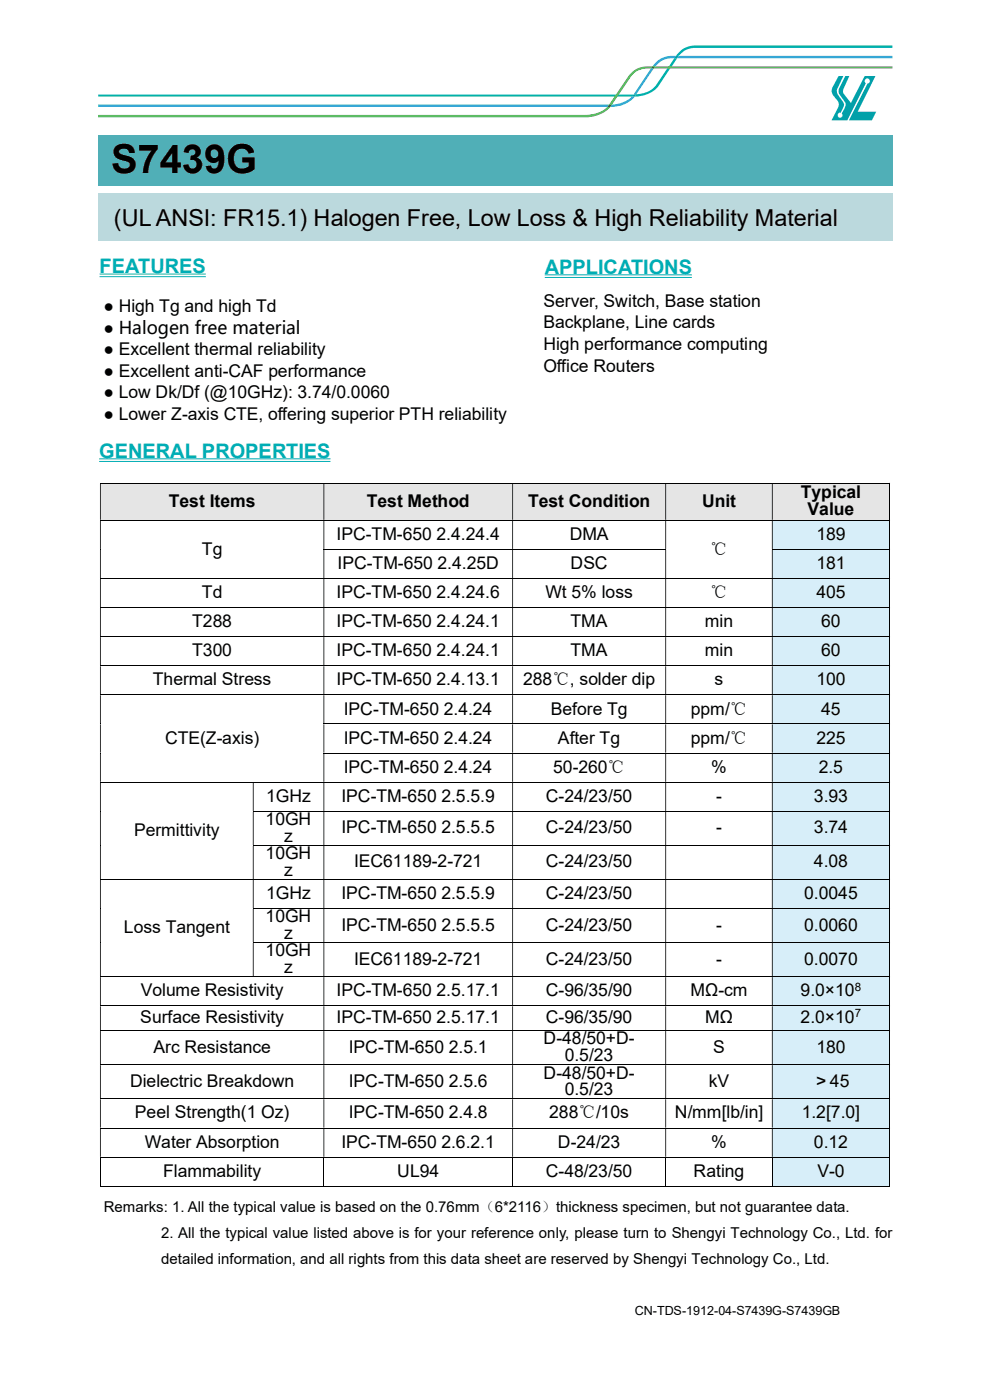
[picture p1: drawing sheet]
<svg xmlns="http://www.w3.org/2000/svg" width="210mm" height="297mm" viewBox="0 0 210 297" stroke-linecap="round" stroke-linejoin="round" font-family="sans-serif">
<path d="M20.8 40.9h168.5v10.1h-168.5z" fill="#bbd9dd"/>
<path d="M20.8 28.7h168.5v10.7h-168.5z" fill="#50afb7"/>
<path d="M20.8 24.4h103.3a5.8 5.8 0 0 0 5.7-3.1l3.4-5a5.2 5.2 0 0 1 5.2-2.2h50.9v.4h-51.9a5 5 0 0 0-4.5 3.1l-2.1 3.2a7.4 7.4 0 0 1-2.3 2.8 11.6 11.6 0 0 1-7 1.3h-100.7z" fill="#5cb531"/>
<path d="M20.8 20.1v.4h13.1h96.4l.3-.4zM131.2 20.1l-.3 .4h3.2l.3-.4zM135 20l-.3 .5a6.6 6.6 0 0 0 5-2.3l2.5-3.7h-.6l-1.5 2.2a5.4 5.4 0 0 1-5.1 3.3zM143 12.4l-1.1 1.7h.6l1.1-1.7zM144.2 11l-.8 .9h.6a4.4 4.4 0 0 1 3.5-1.7h41.8v-.5h-41.7a4.7 4.7 0 0 0-3.4 1.3z" fill="#00b1a9"/>
<path d="M130.6 20.1l-.3 .4h.6l.3-.4zM141.9 14.1l-.3 .4h.6l.3-.4z" fill="#009f41"/>
<path d="M20.8 22.2v.5h107.6a.59 .59 0 0 0 .8-.5zM129.8 22.2l-.3 .5a6.4 6.4 0 0 0 5.2-2.2h-.6a6.5 6.5 0 0 1-4.3 1.7zM138.1 14.5l-3.7 5.6 .6-.1 3.7-5.5zM139.2 13.2l-.8 .9h.6a4.4 4.4 0 0 1 4-1.7l.4-.5a5.2 5.2 0 0 0-4.2 1.3zM144 11.9l-.4 .5h45.7v-.5z" fill="#2fa8e1"/>
<path d="M129.2 22.2l-.3 .5h.6l.3-.5zM138.4 14.1l-.3 .4h.6l.3-.4z" fill="#00933f"/>
<path d="M134.4 20.1l-.3 .4a.63 .63 0 0 0 .9-.5zM143.4 11.9l-.4 .5h.6l.4-.5z" fill="#00959f"/>
<path d="M177.9 16.1h1l-1.2 2.6a1.75 1.75 0 0 0 .5 2.1l.6 .8a1.46 1.46 0 0 1-.2 1.8l-.3 .6a.51 .51 0 0 0-.6 .5 .51 .51 0 0 0 .8 .4 .59 .59 0 0 0 .1-.9 2.87 2.87 0 0 0 .7-2.3l-1.3-1.8a1.95 1.95 0 0 1 .4-1.9l.9-1.9h.9l-1.2 2.7a1.18 1.18 0 0 0 .3 1.5l1.2 1.5 2.9-5.7h2.3l-3.8 7.6h4l-.9 1.8h-4.9l3.9-7.8a.55 .55 0 0 0 .5-.7 .55 .55 0 0 0-.9-.2 .55 .55 0 0 0 .1 .9l-4 7.8h-3.3l1.3-2.6a1.55 1.55 0 0 0-.4-2l-.6-.7a2.1 2.1 0 0 1 .3-2.3z" fill="#00a0ab"/>
<g fill="#e5e5e5">
<path d="M21.4 102.6h47.2v7.7h-47.2z"/>
<path d="M23.2 104.7h43.6v3.5h-43.6z"/>
<path d="M68.8 102.6h39.8v7.7h-39.8z"/>
<path d="M70.6 104.7h36.2v3.5h-36.2z"/>
<path d="M108.8 102.6h32.3v7.7h-32.3z"/>
<path d="M110.6 104.7h28.7v3.5h-28.7z"/>
<path d="M141.3 102.6h22.4v7.7h-22.4z"/>
<path d="M143.1 104.7h18.8v3.5h-18.8z"/>
<path d="M163.9 102.6h24.7v7.7h-24.7z"/>
<path d="M165.7 102.9h21.1v3.6h-21.1z"/>
<path d="M165.7 106.5h21.1v3.5h-21.1z"/>
</g>
<path d="M21.2 102.5h167.4M188.7 102.6v7.7" fill="none" stroke="#000" stroke-width=".21"/>
<path d="M188.6 102.4h.2v.2h-.2zM21.2 102.6h.2v7.7h-.2zM68.6 102.6h.2v7.7h-.2zM108.7 102.6h.1v7.7h-.1zM141.1 102.6h.2v7.7h-.2zM163.7 102.6h.2v7.7h-.2z" fill-rule="evenodd" fill="#000"/>
<g fill="#fff">
<path d="M21.4 110.5h47.2v12.1h-47.2z"/>
<path d="M23.2 114.8h43.6v3.5h-43.6z"/>
<path d="M68.8 110.5h39.8v6h-39.8z"/>
<path d="M70.6 111.7h36.2v3.5h-36.2z"/>
<path d="M108.8 110.5h32.3v6h-32.3z"/>
<path d="M110.6 111.7h28.7v3.5h-28.7z"/>
<path d="M141.3 110.5h22.4v12.1h-22.4z"/>
<path d="M143.1 114.8h18.8v3.5h-18.8z"/>
</g>
<g fill="#d7eef9">
<path d="M163.9 110.5h24.7v6h-24.7z"/>
<path d="M165.7 111.7h21.1v3.5h-21.1z"/>
</g>
<path d="M21.2 110.4h167.4M188.7 110.4v6.1" fill="none" stroke="#000" stroke-width=".21"/>
<path d="M188.6 110.3h.2v.1h-.2zM21.2 110.4h.2v6.1h-.2zM68.6 110.4h.2v6.1h-.2zM108.7 110.4h.1v6.1h-.1zM141.1 110.4h.2v6.1h-.2zM163.7 110.4h.2v6.1h-.2z" fill-rule="evenodd" fill="#000"/>
<g fill="#fff">
<path d="M68.8 116.6h39.8v6h-39.8z"/>
<path d="M70.6 117.9h36.2v3.5h-36.2z"/>
<path d="M108.8 116.6h32.3v6h-32.3z"/>
<path d="M110.6 117.9h28.7v3.5h-28.7z"/>
</g>
<g fill="#d7eef9">
<path d="M163.9 116.6h24.7v6h-24.7z"/>
<path d="M165.7 117.9h21.1v3.5h-21.1z"/>
</g>
<path d="M21.2 116.5h.2v.1h-.2zM141.1 116.5h.2v.1h-.2z" fill="#000"/>
<path d="M68.6 116.5h72.5M163.7 116.5h24.9M188.7 116.6v6" fill="none" stroke="#000" stroke-width=".21"/>
<path d="M188.6 116.5h.2v.1h-.2zM21.2 116.6h.2v6h-.2zM68.6 116.6h.2v6h-.2zM108.7 116.6h.1v6h-.1zM141.1 116.6h.2v6h-.2zM163.7 116.6h.2v6h-.2z" fill-rule="evenodd" fill="#000"/>
<g fill="#fff">
<path d="M21.4 122.8h47.2v6h-47.2z"/>
<path d="M23.2 124h43.6v3.6h-43.6z"/>
<path d="M68.8 122.8h39.8v6h-39.8z"/>
<path d="M70.6 124h36.2v3.6h-36.2z"/>
<path d="M108.8 122.8h32.3v6h-32.3z"/>
<path d="M110.6 124h28.7v3.6h-28.7z"/>
<path d="M141.3 122.8h22.4v6h-22.4z"/>
<path d="M143.1 124h18.8v3.6h-18.8z"/>
</g>
<g fill="#d7eef9">
<path d="M163.9 122.8h24.7v6h-24.7z"/>
<path d="M165.7 124h21.1v3.6h-21.1z"/>
</g>
<path d="M21.2 122.7h167.4M188.7 122.8v6" fill="none" stroke="#000" stroke-width=".21"/>
<path d="M188.6 122.6h.2v.2h-.2zM21.2 122.8h.2v6h-.2zM68.6 122.8h.2v6h-.2zM108.7 122.8h.1v6h-.1zM141.1 122.8h.2v6h-.2zM163.7 122.8h.2v6h-.2z" fill-rule="evenodd" fill="#000"/>
<g fill="#fff">
<path d="M21.4 129h47.2v6h-47.2z"/>
<path d="M23.2 130.2h43.6v3.6h-43.6z"/>
<path d="M68.8 129h39.8v6h-39.8z"/>
<path d="M70.6 130.2h36.2v3.6h-36.2z"/>
<path d="M108.8 129h32.3v6h-32.3z"/>
<path d="M110.6 130.2h28.7v3.6h-28.7z"/>
<path d="M141.3 129h22.4v6h-22.4z"/>
<path d="M143.1 130.2h18.8v3.6h-18.8z"/>
</g>
<g fill="#d7eef9">
<path d="M163.9 129h24.7v6h-24.7z"/>
<path d="M165.7 130.2h21.1v3.6h-21.1z"/>
</g>
<path d="M21.2 128.9h167.4M188.7 129v6" fill="none" stroke="#000" stroke-width=".21"/>
<path d="M188.6 128.8h.2v.2h-.2zM21.2 129h.2v6h-.2zM68.6 129h.2v6h-.2zM108.7 129h.1v6h-.1zM141.1 129h.2v6h-.2zM163.7 129h.2v6h-.2z" fill-rule="evenodd" fill="#000"/>
<g fill="#fff">
<path d="M21.4 135.2h47.2v6h-47.2z"/>
<path d="M23.2 136.4h43.6v3.5h-43.6z"/>
<path d="M68.8 135.2h39.8v6h-39.8z"/>
<path d="M70.6 136.4h36.2v3.5h-36.2z"/>
<path d="M108.8 135.2h32.3v6h-32.3z"/>
<path d="M110.6 136.4h28.7v3.5h-28.7z"/>
<path d="M141.3 135.2h22.4v6h-22.4z"/>
<path d="M143.1 136.4h18.8v3.5h-18.8z"/>
</g>
<g fill="#d7eef9">
<path d="M163.9 135.2h24.7v6h-24.7z"/>
<path d="M165.7 136.4h21.1v3.5h-21.1z"/>
</g>
<path d="M21.2 135.1h167.4M188.7 135.2v6" fill="none" stroke="#000" stroke-width=".21"/>
<path d="M188.6 135h.2v.2h-.2zM21.2 135.2h.2v6h-.2zM68.6 135.2h.2v6h-.2zM108.7 135.2h.1v6h-.1zM141.1 135.2h.2v6h-.2zM163.7 135.2h.2v6h-.2z" fill-rule="evenodd" fill="#000"/>
<g fill="#fff">
<path d="M21.4 141.4h47.2v5.9h-47.2z"/>
<path d="M23.2 142.6h43.6v3.5h-43.6z"/>
<path d="M68.8 141.4h39.8v5.9h-39.8z"/>
<path d="M70.6 142.6h36.2v3.5h-36.2z"/>
<path d="M108.8 141.4h32.3v5.9h-32.3z"/>
<path d="M110.6 142.6h28.7v3.5h-28.7z"/>
<path d="M141.3 141.4h22.4v5.9h-22.4z"/>
<path d="M143.1 142.6h18.8v3.5h-18.8z"/>
</g>
<g fill="#d7eef9">
<path d="M163.9 141.4h24.7v5.9h-24.7z"/>
<path d="M165.7 142.6h21.1v3.5h-21.1z"/>
</g>
<path d="M21.2 141.3h167.4M188.7 141.4v5.9" fill="none" stroke="#000" stroke-width=".21"/>
<path d="M188.6 141.2h.2v.2h-.2zM21.2 141.4h.2v5.9h-.2zM68.6 141.4h.2v5.9h-.2zM108.7 141.4h.1v5.9h-.1zM141.1 141.4h.2v5.9h-.2zM163.7 141.4h.2v5.9h-.2z" fill-rule="evenodd" fill="#000"/>
<g fill="#fff">
<path d="M21.4 147.5h47.2v18.4h-47.2z"/>
<path d="M23.2 154.9h43.6v3.6h-43.6z"/>
<path d="M68.8 147.5h39.8v6h-39.8z"/>
<path d="M70.6 148.8h36.2v3.5h-36.2z"/>
<path d="M108.8 147.5h32.3v6h-32.3z"/>
<path d="M110.6 148.8h28.7v3.5h-28.7z"/>
<path d="M141.3 147.5h22.4v6h-22.4z"/>
<path d="M143.1 148.8h18.8v3.5h-18.8z"/>
</g>
<g fill="#d7eef9">
<path d="M163.9 147.5h24.7v6h-24.7z"/>
<path d="M165.7 148.8h21.1v3.5h-21.1z"/>
</g>
<path d="M21.2 147.4h167.4M188.7 147.5v6" fill="none" stroke="#000" stroke-width=".21"/>
<path d="M188.6 147.3h.2v.2h-.2zM21.2 147.5h.2v6h-.2zM68.6 147.5h.2v6h-.2zM108.7 147.5h.1v6h-.1zM141.1 147.5h.2v6h-.2zM163.7 147.5h.2v6h-.2z" fill-rule="evenodd" fill="#000"/>
<g fill="#fff">
<path d="M68.8 153.7h39.8v6h-39.8z"/>
<path d="M70.6 154.9h36.2v3.6h-36.2z"/>
<path d="M108.8 153.7h32.3v6h-32.3z"/>
<path d="M110.6 154.9h28.7v3.6h-28.7z"/>
<path d="M141.3 153.7h22.4v6h-22.4z"/>
<path d="M143.1 154.9h18.8v3.6h-18.8z"/>
</g>
<g fill="#d7eef9">
<path d="M163.9 153.7h24.7v6h-24.7z"/>
<path d="M165.7 154.9h21.1v3.6h-21.1z"/>
</g>
<path d="M21.2 153.5h.2v.2h-.2z" fill="#000"/>
<path d="M68.6 153.6h120M188.7 153.7v6" fill="none" stroke="#000" stroke-width=".21"/>
<path d="M188.6 153.5h.2v.2h-.2zM21.2 153.7h.2v6h-.2zM68.6 153.7h.2v6h-.2zM108.7 153.7h.1v6h-.1zM141.1 153.7h.2v6h-.2zM163.7 153.7h.2v6h-.2z" fill-rule="evenodd" fill="#000"/>
<g fill="#fff">
<path d="M68.8 159.9h39.8v6h-39.8z"/>
<path d="M70.6 161.1h36.2v3.5h-36.2z"/>
<path d="M108.8 159.9h32.3v6h-32.3z"/>
<path d="M110.6 161.1h28.7v3.5h-28.7z"/>
<path d="M141.3 159.9h22.4v6h-22.4z"/>
<path d="M143.1 161.1h18.8v3.5h-18.8z"/>
</g>
<g fill="#d7eef9">
<path d="M163.9 159.9h24.7v6h-24.7z"/>
<path d="M165.7 161.1h21.1v3.5h-21.1z"/>
</g>
<path d="M21.2 159.7h.2v.2h-.2z" fill="#000"/>
<path d="M68.6 159.8h120M188.7 159.9v6" fill="none" stroke="#000" stroke-width=".21"/>
<path d="M188.6 159.7h.2v.2h-.2zM21.2 159.9h.2v6h-.2zM68.6 159.9h.2v6h-.2zM108.7 159.9h.1v6h-.1zM141.1 159.9h.2v6h-.2zM163.7 159.9h.2v6h-.2z" fill-rule="evenodd" fill="#000"/>
<g fill="#fff">
<path d="M21.4 166h32.2v20.5h-32.2z"/>
<path d="M23.2 174.5h28.6v3.5h-28.6z"/>
<path d="M53.8 166h14.8v6h-14.8z"/>
<path d="M55.6 167.3h11.2v3.5h-11.2z"/>
<path d="M68.8 166h39.8v6h-39.8z"/>
<path d="M70.6 167.3h36.2v3.5h-36.2z"/>
<path d="M108.8 166h32.3v6h-32.3z"/>
<path d="M110.6 167.3h28.7v3.5h-28.7z"/>
<path d="M141.3 166h22.4v6h-22.4z"/>
<path d="M143.1 167.3h18.8v3.5h-18.8z"/>
</g>
<g fill="#d7eef9">
<path d="M163.9 166h24.7v6h-24.7z"/>
<path d="M165.7 167.3h21.1v3.5h-21.1z"/>
</g>
<path d="M21.2 165.9h167.4M188.7 166v6" fill="none" stroke="#000" stroke-width=".21"/>
<path d="M188.6 165.9h.2v.1h-.2zM21.2 166h.2v6h-.2zM53.6 166h.2v6h-.2zM68.6 166h.2v6h-.2zM108.7 166h.1v6h-.1zM141.1 166h.2v6h-.2zM163.7 166h.2v6h-.2z" fill-rule="evenodd" fill="#000"/>
<g fill="#fff">
<path d="M53.8 172.2h14.8v7.1h-14.8z"/>
<path d="M55.6 172.2h11.2v3.5h-11.2z"/>
<path d="M55.6 175.7h11.2v3.6h-11.2z"/>
<path d="M68.8 172.2h39.8v7.1h-39.8z"/>
<path d="M70.6 174h36.2v3.5h-36.2z"/>
<path d="M108.8 172.2h32.3v7.1h-32.3z"/>
<path d="M110.6 174h28.7v3.5h-28.7z"/>
<path d="M141.3 172.2h22.4v7.1h-22.4z"/>
<path d="M143.1 174h18.8v3.5h-18.8z"/>
</g>
<g fill="#d7eef9">
<path d="M163.9 172.2h24.7v7.1h-24.7z"/>
<path d="M165.7 174h21.1v3.5h-21.1z"/>
</g>
<path d="M21.2 172h.2v.2h-.2z" fill="#000"/>
<path d="M53.6 172.1h135M188.7 172.2v7.1" fill="none" stroke="#000" stroke-width=".21"/>
<path d="M188.6 172h.2v.2h-.2zM21.2 172.2h.2v7.1h-.2zM53.6 172.2h.2v7.1h-.2zM68.6 172.2h.2v7.1h-.2zM108.7 172.2h.1v7.1h-.1zM141.1 172.2h.2v7.1h-.2zM163.7 172.2h.2v7.1h-.2z" fill-rule="evenodd" fill="#000"/>
<g fill="#fff">
<path d="M53.8 179.5h14.8v7h-14.8z"/>
<path d="M55.6 179.5h11.2v3.5h-11.2z"/>
<path d="M55.6 183h11.2v3.5h-11.2z"/>
<path d="M68.8 179.5h39.8v7h-39.8z"/>
<path d="M70.6 181.2h36.2v3.5h-36.2z"/>
<path d="M108.8 179.5h32.3v7h-32.3z"/>
<path d="M110.6 181.2h28.7v3.5h-28.7z"/>
<path d="M141.3 179.5h22.4v7h-22.4z"/>
<path d="M143.1 181.2h18.8v3.5h-18.8z"/>
</g>
<g fill="#d7eef9">
<path d="M163.9 179.5h24.7v7h-24.7z"/>
<path d="M165.7 181.2h21.1v3.5h-21.1z"/>
</g>
<path d="M21.2 179.3h.2v.2h-.2z" fill="#000"/>
<path d="M53.6 179.4h135M188.7 179.5v7" fill="none" stroke="#000" stroke-width=".21"/>
<path d="M188.6 179.3h.2v.2h-.2zM21.2 179.5h.2v7h-.2zM53.6 179.5h.2v7h-.2zM68.6 179.5h.2v7h-.2zM108.7 179.5h.1v7h-.1zM141.1 179.5h.2v7h-.2zM163.7 179.5h.2v7h-.2z" fill-rule="evenodd" fill="#000"/>
<g fill="#fff">
<path d="M21.4 186.7h32.2v20.4h-32.2z"/>
<path d="M23.2 195.2h28.6v3.5h-28.6z"/>
<path d="M53.8 186.7h14.8v6h-14.8z"/>
<path d="M55.6 187.9h11.2v3.5h-11.2z"/>
<path d="M68.8 186.7h39.8v6h-39.8z"/>
<path d="M70.6 187.9h36.2v3.5h-36.2z"/>
<path d="M108.8 186.7h32.3v6h-32.3z"/>
<path d="M110.6 187.9h28.7v3.5h-28.7z"/>
<path d="M141.3 186.7h22.4v6h-22.4z"/>
<path d="M143.1 187.9h18.8v3.5h-18.8z"/>
</g>
<g fill="#d7eef9">
<path d="M163.9 186.7h24.7v6h-24.7z"/>
<path d="M165.7 187.9h21.1v3.5h-21.1z"/>
</g>
<path d="M21.2 186.6h167.4M188.7 186.6v6.1" fill="none" stroke="#000" stroke-width=".21"/>
<path d="M188.6 186.5h.2v.1h-.2zM21.2 186.6h.2v6.1h-.2zM53.6 186.6h.2v6.1h-.2zM68.6 186.6h.2v6.1h-.2zM108.7 186.6h.1v6.1h-.1zM141.1 186.6h.2v6.1h-.2zM163.7 186.6h.2v6.1h-.2z" fill-rule="evenodd" fill="#000"/>
<g fill="#fff">
<path d="M53.8 192.8h14.8v7.1h-14.8z"/>
<path d="M55.6 192.8h11.2v3.6h-11.2z"/>
<path d="M55.6 196.4h11.2v3.5h-11.2z"/>
<path d="M68.8 192.8h39.8v7.1h-39.8z"/>
<path d="M70.6 194.6h36.2v3.5h-36.2z"/>
<path d="M108.8 192.8h32.3v7.1h-32.3z"/>
<path d="M110.6 194.6h28.7v3.5h-28.7z"/>
<path d="M141.3 192.8h22.4v7.1h-22.4z"/>
<path d="M143.1 194.6h18.8v3.5h-18.8z"/>
</g>
<g fill="#d7eef9">
<path d="M163.9 192.8h24.7v7.1h-24.7z"/>
<path d="M165.7 194.6h21.1v3.5h-21.1z"/>
</g>
<path d="M21.2 192.7h.2v.1h-.2z" fill="#000"/>
<path d="M53.6 192.7h135M188.7 192.8v7.1" fill="none" stroke="#000" stroke-width=".21"/>
<path d="M188.6 192.7h.2v.1h-.2zM21.2 192.8h.2v7.1h-.2zM53.6 192.8h.2v7.1h-.2zM68.6 192.8h.2v7.1h-.2zM108.7 192.8h.1v7.1h-.1zM141.1 192.8h.2v7.1h-.2zM163.7 192.8h.2v7.1h-.2z" fill-rule="evenodd" fill="#000"/>
<g fill="#fff">
<path d="M53.8 200.1h14.8v7h-14.8z"/>
<path d="M55.6 200.1h11.2v3.5h-11.2z"/>
<path d="M55.6 203.6h11.2v3.5h-11.2z"/>
<path d="M68.8 200.1h39.8v7h-39.8z"/>
<path d="M70.6 201.8h36.2v3.6h-36.2z"/>
<path d="M108.8 200.1h32.3v7h-32.3z"/>
<path d="M110.6 201.8h28.7v3.6h-28.7z"/>
<path d="M141.3 200.1h22.4v7h-22.4z"/>
<path d="M143.1 201.8h18.8v3.6h-18.8z"/>
</g>
<g fill="#d7eef9">
<path d="M163.9 200.1h24.7v7h-24.7z"/>
<path d="M165.7 201.8h21.1v3.6h-21.1z"/>
</g>
<path d="M21.2 199.9h.2v.2h-.2z" fill="#000"/>
<path d="M53.6 200h135M188.7 200.1v7" fill="none" stroke="#000" stroke-width=".21"/>
<path d="M188.6 199.9h.2v.2h-.2zM21.2 200.1h.2v7h-.2zM53.6 200.1h.2v7h-.2zM68.6 200.1h.2v7h-.2zM108.7 200.1h.1v7h-.1zM141.1 200.1h.2v7h-.2zM163.7 200.1h.2v7h-.2z" fill-rule="evenodd" fill="#000"/>
<g fill="#fff">
<path d="M21.4 207.3h47.2v6h-47.2z"/>
<path d="M23.2 208.5h43.6v3.6h-43.6z"/>
<path d="M68.8 207.3h39.8v6h-39.8z"/>
<path d="M70.6 208.5h36.2v3.6h-36.2z"/>
<path d="M108.8 207.3h32.3v6h-32.3z"/>
<path d="M110.6 208.5h28.7v3.6h-28.7z"/>
<path d="M141.3 207.3h22.4v6h-22.4z"/>
<path d="M143.1 208.5h18.8v3.6h-18.8z"/>
</g>
<g fill="#d7eef9">
<path d="M163.9 207.3h24.7v6h-24.7z"/>
<path d="M165.7 208.5h21.1v3.6h-21.1z"/>
</g>
<path d="M21.2 207.2h167.4M188.7 207.3v6" fill="none" stroke="#000" stroke-width=".21"/>
<path d="M188.6 207.1h.2v.2h-.2zM21.2 207.3h.2v6h-.2zM68.6 207.3h.2v6h-.2zM108.7 207.3h.1v6h-.1zM141.1 207.3h.2v6h-.2zM163.7 207.3h.2v6h-.2z" fill-rule="evenodd" fill="#000"/>
<g fill="#fff">
<path d="M21.4 213.5h47.2v5.1h-47.2z"/>
<path d="M23.2 214.2h43.6v3.6h-43.6z"/>
<path d="M68.8 213.5h39.8v5.1h-39.8z"/>
<path d="M70.6 214.2h36.2v3.6h-36.2z"/>
<path d="M108.8 213.5h32.3v5.1h-32.3z"/>
<path d="M110.6 214.2h28.7v3.6h-28.7z"/>
<path d="M141.3 213.5h22.4v5.1h-22.4z"/>
<path d="M143.1 214.2h18.8v3.6h-18.8z"/>
</g>
<g fill="#d7eef9">
<path d="M163.9 213.5h24.7v5.1h-24.7z"/>
<path d="M165.7 214.2h21.1v3.6h-21.1z"/>
</g>
<path d="M21.2 213.4h167.4M188.7 213.5v5.1" fill="none" stroke="#000" stroke-width=".21"/>
<path d="M188.6 213.3h.2v.2h-.2zM21.2 213.5h.2v5.1h-.2zM68.6 213.5h.2v5.1h-.2zM108.7 213.5h.1v5.1h-.1zM141.1 213.5h.2v5.1h-.2zM163.7 213.5h.2v5.1h-.2z" fill-rule="evenodd" fill="#000"/>
<g fill="#fff">
<path d="M21.4 218.7h47.2v7.1h-47.2z"/>
<path d="M23.2 220.5h43.6v3.5h-43.6z"/>
<path d="M68.8 218.7h39.8v7.1h-39.8z"/>
<path d="M70.6 220.5h36.2v3.5h-36.2z"/>
<path d="M108.8 218.7h32.3v7.1h-32.3z"/>
<path d="M110.6 218.7h28.7v3.6h-28.7z"/>
<path d="M110.6 222.3h28.7v3.5h-28.7z"/>
<path d="M141.3 218.7h22.4v7.1h-22.4z"/>
<path d="M143.1 220.5h18.8v3.5h-18.8z"/>
</g>
<g fill="#d7eef9">
<path d="M163.9 218.7h24.7v7.1h-24.7z"/>
<path d="M165.7 220.5h21.1v3.5h-21.1z"/>
</g>
<path d="M21.2 218.7h167.4M188.7 218.7v7.1" fill="none" stroke="#000" stroke-width=".21"/>
<path d="M188.6 218.6h.2v.1h-.2zM21.2 218.7h.2v7.1h-.2zM68.6 218.7h.2v7.1h-.2zM108.7 218.7h.1v7.1h-.1zM141.1 218.7h.2v7.1h-.2zM163.7 218.7h.2v7.1h-.2z" fill-rule="evenodd" fill="#000"/>
<g fill="#fff">
<path d="M21.4 226h47.2v7h-47.2z"/>
<path d="M23.2 227.8h43.6v3.5h-43.6z"/>
<path d="M68.8 226h39.8v7h-39.8z"/>
<path d="M70.6 227.8h36.2v3.5h-36.2z"/>
<path d="M108.8 226h32.3v7h-32.3z"/>
<path d="M110.6 226h28.7v3.5h-28.7z"/>
<path d="M110.6 229.5h28.7v3.5h-28.7z"/>
<path d="M141.3 226h22.4v7h-22.4z"/>
<path d="M143.1 227.8h18.8v3.5h-18.8z"/>
</g>
<g fill="#d7eef9">
<path d="M163.9 226h24.7v7h-24.7z"/>
<path d="M165.7 227.8h21.1v3.5h-21.1z"/>
</g>
<path d="M21.2 225.9h167.4M188.7 226v7" fill="none" stroke="#000" stroke-width=".21"/>
<path d="M188.6 225.8h.2v.2h-.2zM21.2 226h.2v7h-.2zM68.6 226h.2v7h-.2zM108.7 226h.1v7h-.1zM141.1 226h.2v7h-.2zM163.7 226h.2v7h-.2z" fill-rule="evenodd" fill="#000"/>
<g fill="#fff">
<path d="M21.4 233.2h47.2v6h-47.2z"/>
<path d="M23.2 234.4h43.6v3.6h-43.6z"/>
<path d="M68.8 233.2h39.8v6h-39.8z"/>
<path d="M70.6 234.4h36.2v3.6h-36.2z"/>
<path d="M108.8 233.2h32.3v6h-32.3z"/>
<path d="M110.6 234.4h28.7v3.6h-28.7z"/>
<path d="M141.3 233.2h22.4v6h-22.4z"/>
<path d="M143.1 234.4h18.8v3.6h-18.8z"/>
</g>
<g fill="#d7eef9">
<path d="M163.9 233.2h24.7v6h-24.7z"/>
<path d="M165.7 234.4h21.1v3.6h-21.1z"/>
</g>
<path d="M21.2 233.1h167.4M188.7 233.2v6" fill="none" stroke="#000" stroke-width=".21"/>
<path d="M188.6 233h.2v.2h-.2zM21.2 233.2h.2v6h-.2zM68.6 233.2h.2v6h-.2zM108.7 233.2h.1v6h-.1zM141.1 233.2h.2v6h-.2zM163.7 233.2h.2v6h-.2z" fill-rule="evenodd" fill="#000"/>
<g fill="#fff">
<path d="M21.4 239.4h47.2v6h-47.2z"/>
<path d="M23.2 240.6h43.6v3.5h-43.6z"/>
<path d="M68.8 239.4h39.8v6h-39.8z"/>
<path d="M70.6 240.6h36.2v3.5h-36.2z"/>
<path d="M108.8 239.4h32.3v6h-32.3z"/>
<path d="M110.6 240.6h28.7v3.5h-28.7z"/>
<path d="M141.3 239.4h22.4v6h-22.4z"/>
<path d="M143.1 240.6h18.8v3.5h-18.8z"/>
</g>
<g fill="#d7eef9">
<path d="M163.9 239.4h24.7v6h-24.7z"/>
<path d="M165.7 240.6h21.1v3.5h-21.1z"/>
</g>
<path d="M21.2 239.3h167.4M188.7 239.4v6" fill="none" stroke="#000" stroke-width=".21"/>
<path d="M188.6 239.2h.2v.2h-.2zM21.2 239.4h.2v6h-.2zM68.6 239.4h.2v6h-.2zM108.7 239.4h.1v6h-.1zM141.1 239.4h.2v6h-.2zM163.7 239.4h.2v6h-.2z" fill-rule="evenodd" fill="#000"/>
<g fill="#fff">
<path d="M21.4 245.6h47.2v5.9h-47.2z"/>
<path d="M23.2 246.8h43.6v3.5h-43.6z"/>
<path d="M68.8 245.6h39.8v5.9h-39.8z"/>
<path d="M70.6 246.8h36.2v3.5h-36.2z"/>
<path d="M108.8 245.6h32.3v5.9h-32.3z"/>
<path d="M110.6 246.8h28.7v3.5h-28.7z"/>
<path d="M141.3 245.6h22.4v5.9h-22.4z"/>
<path d="M143.1 246.8h18.8v3.5h-18.8z"/>
</g>
<g fill="#d7eef9">
<path d="M163.9 245.6h24.7v5.9h-24.7z"/>
<path d="M165.7 246.8h21.1v3.5h-21.1z"/>
</g>
<path d="M21.2 245.5h167.4M21.2 251.7h47.4M21.3 245.6v6.2M68.7 245.6v6.2M68.8 251.7h39.9M108.8 245.6v6.2M108.8 251.7h32.3M141.2 245.6v6.2M141.3 251.7h22.4M163.8 245.6v6.2M163.9 251.7h24.7M188.7 245.6v6.2" fill="none" stroke="#000" stroke-width=".21"/>
<path d="M188.6 245.4h.2v.2h-.2zM188.6 251.6h.2v.2h-.2z" fill="#000"/>
<g fill="#00adb5">
<path d="M21.1 58h22.5v.3h-22.5zM21.1 58.6h22.5v.2h-22.5z" fill-rule="evenodd"/>
<path d="M115.6 58.2h31.2v.2h-31.2zM115.6 58.8h31.2v.2h-31.2z" fill-rule="evenodd"/>
<path d="M21 97.2h49.1v.3h-49.1zM21 97.8h49.1v.2h-49.1z" fill-rule="evenodd"/>
</g>
<path d="M19.4 61.3h93.5v30.9h-93.5z" fill="#fff"/>
<text font-size="8.5" x="23.6" y="36.7">S7439G</text>
<text font-size="5" x="24.2" y="47.9">(UL ANSI: FR15.1) Halogen Free, Low Loss &amp; High Reliability Material</text>
<g font-size="4.2" fill="#00adb5">
<text x="21.1" y="57.9">FEATURES</text>
<text x="115.6" y="58">APPLICATIONS</text>
<text x="21" y="97.1">GENERAL PROPERTIES</text>
</g>
<g font-size="3.7">
<text x="115.3" y="65.1">Server, Switch, Base station</text>
<text x="21.9" y="66.2">● High Tg and high Td</text>
<text x="21.9" y="70.8">● Halogen free material</text>
<text x="115.3" y="69.6">Backplane, Line cards</text>
<text x="21.9" y="75.4">● Excellent thermal reliability</text>
<text x="115.3" y="74.2">High performance computing</text>
<text x="21.9" y="80">● Excellent anti-CAF performance</text>
<text x="115.3" y="78.8">Office Routers</text>
<text x="21.9" y="84.5">● Low Dk/Df (@10GHz): 3.74/0.0060</text>
<text x="21.9" y="89.2">● Lower Z-axis CTE, offering superior PTH reliability</text>
<text x="35.8" y="107.5">Test Items</text>
<text x="77.8" y="107.5">Test Method</text>
<text x="112" y="107.5">Test Condition</text>
<text x="148.9" y="107.5">Unit</text>
<text x="169.9" y="105.7">Typical</text>
<text x="171.3" y="109.3">Value</text>
<text x="42.8" y="117.6">Tg</text>
<text x="71.4" y="114.6">IPC-TM-650 2.4.24.4</text>
<text x="120.9" y="114.6">DMA</text>
<text x="150.7" y="117.6">℃</text>
<text x="173.2" y="114.6">189</text>
<text x="71.6" y="120.7">IPC-TM-650 2.4.25D</text>
<text x="121" y="120.7">DSC</text>
<text x="173.2" y="120.7">181</text>
<text x="42.8" y="126.9">Td</text>
<text x="71.4" y="126.9">IPC-TM-650 2.4.24.6</text>
<text x="115.7" y="126.9">Wt 5% loss</text>
<text x="150.7" y="126.9">℃</text>
<text x="173.2" y="126.9">405</text>
<text x="40.8" y="133.1">T288</text>
<text x="71.4" y="133.1">IPC-TM-650 2.4.24.1</text>
<text x="121" y="133.1">TMA</text>
<text x="149.5" y="133.1">min</text>
<text x="174.2" y="133.1">60</text>
<text x="40.8" y="139.2">T300</text>
<text x="71.4" y="139.2">IPC-TM-650 2.4.24.1</text>
<text x="121" y="139.2">TMA</text>
<text x="149.5" y="139.2">min</text>
<text x="174.2" y="139.2">60</text>
<text x="32.4" y="145.4">Thermal Stress</text>
<text x="71.4" y="145.4">IPC-TM-650 2.4.13.1</text>
<text x="111" y="145.4">288℃, solder dip</text>
<text x="151.6" y="145.4">s</text>
<text x="173.2" y="145.4">100</text>
<text x="72.9" y="151.6">IPC-TM-650 2.4.24</text>
<text x="116.8" y="151.6">Before Tg</text>
<text x="146.6" y="151.6">ppm/℃</text>
<text x="174.2" y="151.6">45</text>
<text x="35" y="157.8">CTE(Z-axis)</text>
<text x="72.9" y="157.8">IPC-TM-650 2.4.24</text>
<text x="118.4" y="157.8">After Tg</text>
<text x="146.6" y="157.8">ppm/℃</text>
<text x="173.2" y="157.8">225</text>
<text x="72.9" y="163.9">IPC-TM-650 2.4.24</text>
<text x="117.3" y="163.9">50-260℃</text>
<text x="150.9" y="163.9">%</text>
<text x="173.7" y="163.9">2.5</text>
<text x="56.5" y="170.1">1GHz</text>
<text x="72.4" y="170.1">IPC-TM-650 2.5.5.9</text>
<text x="115.8" y="170.1">C-24/23/50</text>
<text x="151.9" y="170.1">-</text>
<text x="172.7" y="170.1">3.93</text>
<text x="28.4" y="177.3">Permittivity</text>
<text x="56.3" y="175">10GH</text>
<text x="60.3" y="178.6">z</text>
<text x="72.4" y="176.8">IPC-TM-650 2.5.5.5</text>
<text x="115.8" y="176.8">C-24/23/50</text>
<text x="151.9" y="176.8">-</text>
<text x="172.7" y="176.8">3.74</text>
<text x="56.3" y="182.3">10GH</text>
<text x="60.3" y="185.8">z</text>
<text x="75.1" y="184">IEC61189-2-721</text>
<text x="115.8" y="184">C-24/23/50</text>
<text x="172.7" y="184">4.08</text>
<text x="56.5" y="190.8">1GHz</text>
<text x="72.4" y="190.8">IPC-TM-650 2.5.5.9</text>
<text x="115.8" y="190.8">C-24/23/50</text>
<text x="170.6" y="190.8">0.0045</text>
<text x="26.3" y="198">Loss Tangent</text>
<text x="56.3" y="195.7">10GH</text>
<text x="72.4" y="197.4">IPC-TM-650 2.5.5.5</text>
<text x="115.8" y="197.4">C-24/23/50</text>
<text x="151.9" y="197.4">-</text>
<text x="170.6" y="197.4">0.0060</text>
<text x="56.3" y="202.9">10GH</text>
<text x="60.3" y="199.2">z</text>
<text x="60.3" y="206.5">z</text>
<text x="75.1" y="204.7">IEC61189-2-721</text>
<text x="115.8" y="204.7">C-24/23/50</text>
<text x="151.9" y="204.7">-</text>
<text x="170.6" y="204.7">0.0070</text>
<text x="29.8" y="211.4">Volume Resistivity</text>
<text x="71.4" y="211.4">IPC-TM-650 2.5.17.1</text>
<text x="115.8" y="211.4">C-96/35/90</text>
<text x="146.5" y="211.4">MΩ-cm</text>
<text x="169.8" y="211.4">9.0×10</text>
<text x="29.8" y="217.1">Surface Resistivity</text>
<text x="71.4" y="217.1">IPC-TM-650 2.5.17.1</text>
<text x="115.3" y="221.6">D-48/50+D-</text>
<text x="115.8" y="217.1">C-96/35/90</text>
<text x="149.6" y="217.1">MΩ</text>
<text x="169.8" y="217.1">2.0×10</text>
<text x="32.6" y="223.4">Arc Resistance</text>
<text x="74" y="223.4">IPC-TM-650 2.5.1</text>
<text x="119.8" y="225.1">0.5/23</text>
<text x="151.3" y="223.4">S</text>
<text x="173.2" y="223.4">180</text>
<text x="27.6" y="230.6">Dielectric Breakdown</text>
<text x="74" y="230.6">IPC-TM-650 2.5.6</text>
<text x="115.3" y="228.8">D-48/50+D-</text>
<text x="119.8" y="232.4">0.5/23</text>
<text x="150.4" y="230.6">kV</text>
<text x="172.3" y="230.6">＞45</text>
<text x="28.6" y="237.3">Peel Strength(1 Oz)</text>
<text x="74" y="237.3">IPC-TM-650 2.4.8</text>
<text x="116.5" y="237.3">288℃/10s</text>
<text x="143.2" y="237.3">N/mm[lb/in]</text>
<text x="170.1" y="237.3">1.2[7.0]</text>
<text x="30.7" y="243.5">Water Absorption</text>
<text x="72.4" y="243.5">IPC-TM-650 2.6.2.1</text>
<text x="118.4" y="243.5">D-24/23</text>
<text x="150.9" y="243.5">%</text>
<text x="172.7" y="243.5">0.12</text>
<text x="34.6" y="249.6">Flammability</text>
<text x="84.3" y="249.6">UL94</text>
<text x="115.8" y="249.6">C-48/23/50</text>
<text x="147.2" y="249.6">Rating</text>
<text x="173.4" y="249.6">V-0</text>
</g>
<g font-size="3.2">
<text x="22" y="257.2">Remarks: 1. All the typical value is based on the 0.76mm（6*2116）thickness specimen, but not guarantee data.</text>
<text x="34.2" y="262.7">2. All the typical value listed above is for your reference only, please turn to Shengyi Technology Co., Ltd. for</text>
<text x="34.2" y="268.2">detailed information, and all rights from this data sheet are reserved by Shengyi Technology Co., Ltd.</text>
</g>
<text font-size="2.7" x="134.7" y="279">CN-TDS-1912-04-S7439G-S7439GB</text>
<g font-size="2.5">
<text x="181.3" y="210.1">8</text>
<text x="181.3" y="215.9">7</text>
</g>
</svg>
